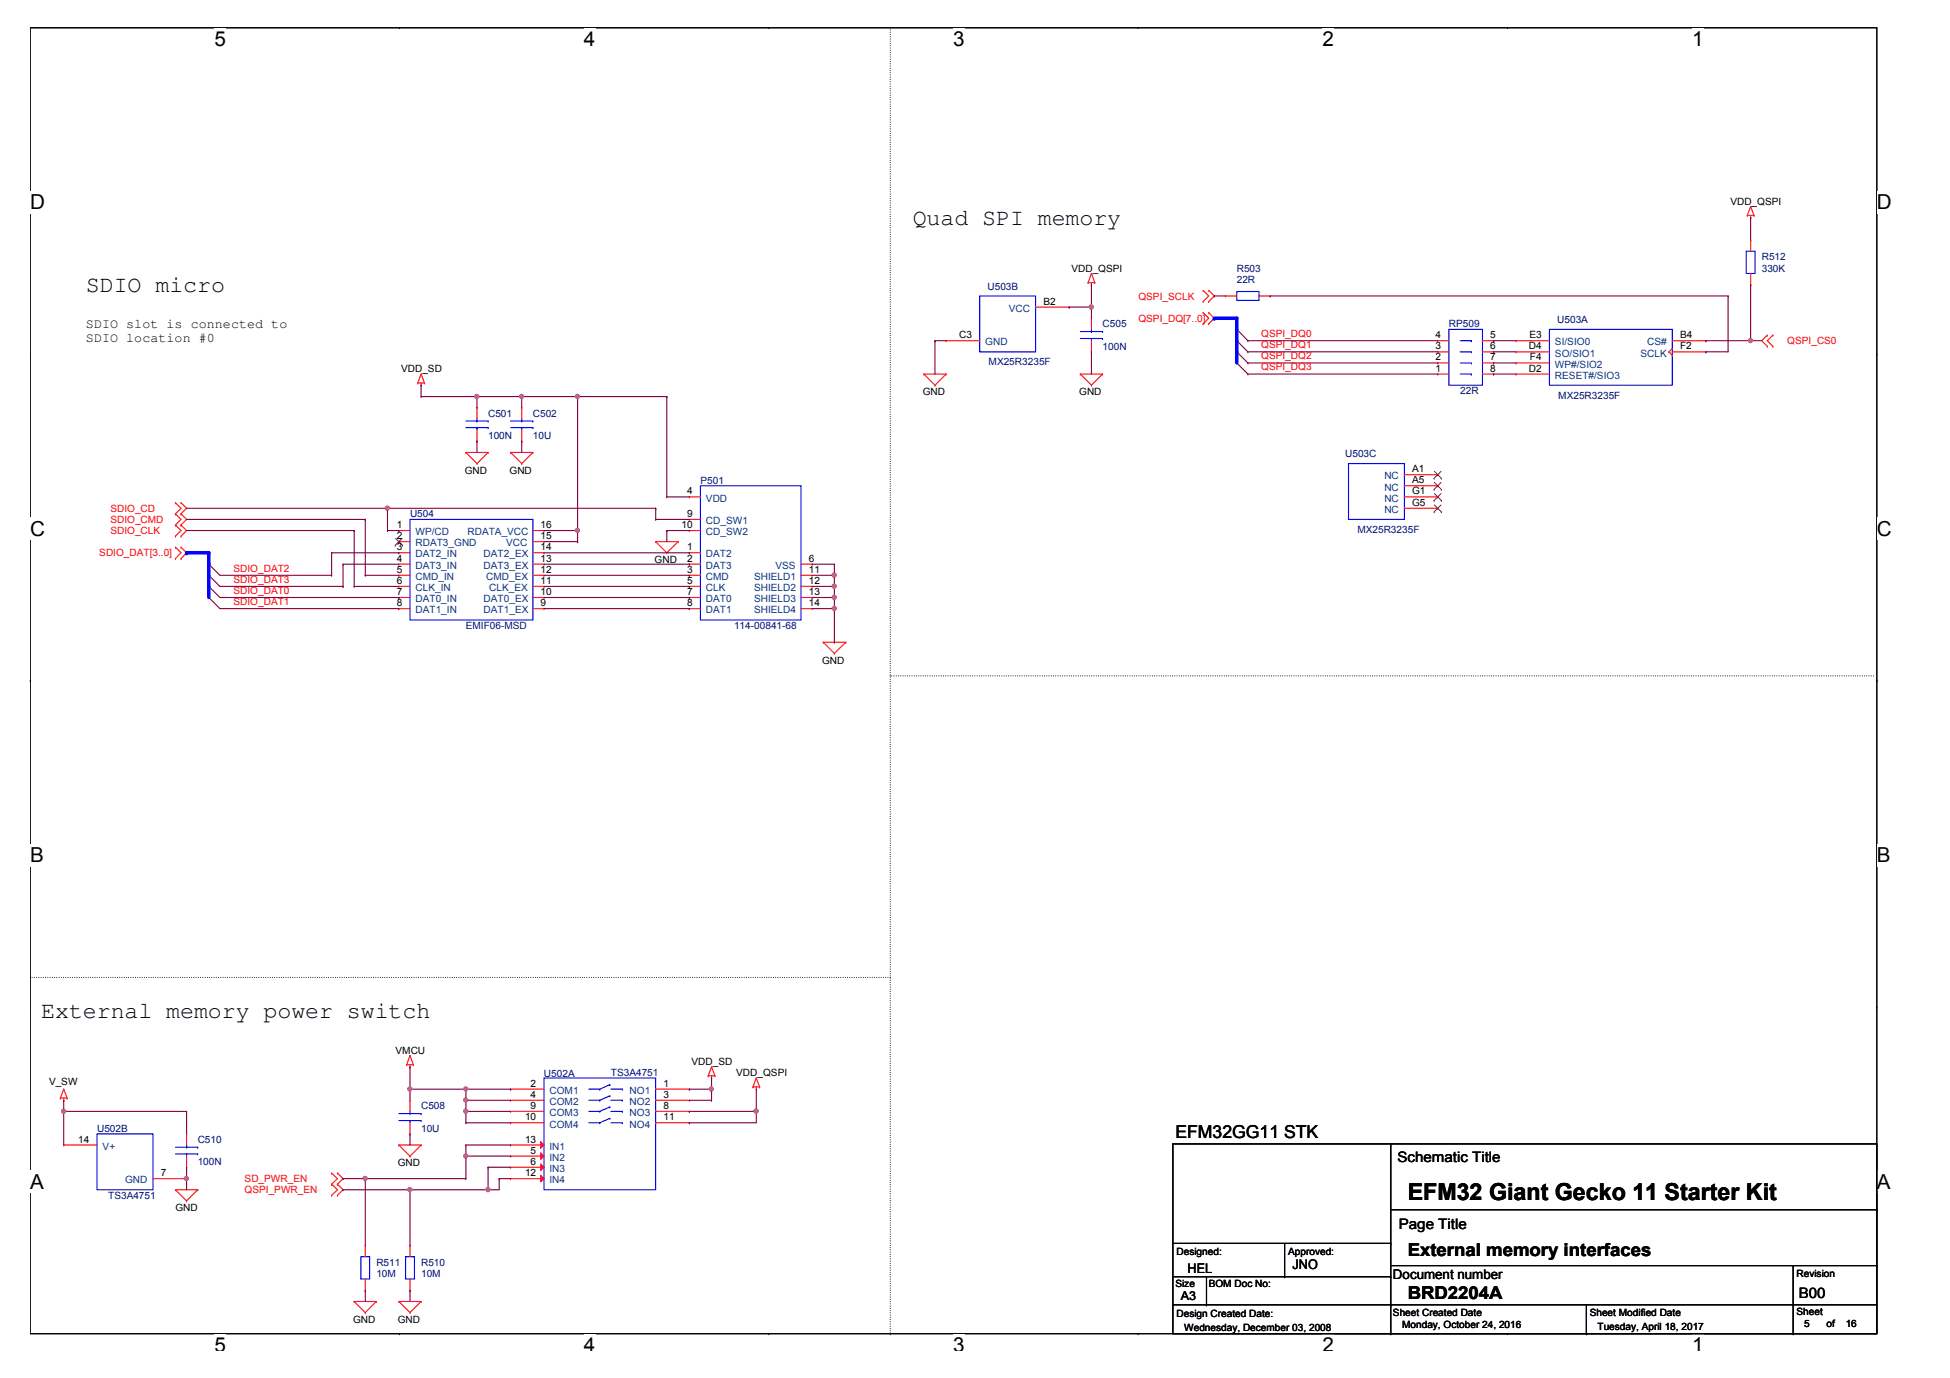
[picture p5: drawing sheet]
<svg xmlns="http://www.w3.org/2000/svg" width="297mm" height="210mm" viewBox="0 0 297 210" stroke-linecap="round" stroke-linejoin="round" font-family="sans-serif">
<path d="M4.6 4.2h281.3v199h-281.3z" fill="none" stroke="#000" stroke-width=".17"/>
<g fill="#fff">
<path d="M32.7 4.2h1.7v3.5h-1.7z"/>
<path d="M32.7 203.2h1.7v2.5h-1.7z"/>
</g>
<path d="M60.8 4.2h.1M60.8 203.2h.1" fill="none" stroke="#000" stroke-width=".17"/>
<g fill="#fff">
<path d="M89 4.2h1.7v3.5h-1.7z"/>
<path d="M89 203.2h1.7v2.5h-1.7z"/>
</g>
<path d="M117.1 4.2h.1M117.1 203.2h.1" fill="none" stroke="#000" stroke-width=".17"/>
<g fill="#fff">
<path d="M145.2 4.2h1.8v3.5h-1.8z"/>
<path d="M145.2 203.2h1.8v2.5h-1.8z"/>
</g>
<path d="M173.4 4.2h.1M173.4 203.2h.1" fill="none" stroke="#000" stroke-width=".17"/>
<g fill="#fff">
<path d="M201.5 4.2h1.7v3.5h-1.7z"/>
<path d="M201.5 203.2h1.7v2.5h-1.7z"/>
</g>
<path d="M229.6 4.2h.1M229.6 203.2h.1" fill="none" stroke="#000" stroke-width=".17"/>
<g fill="#fff">
<path d="M257.7 4.2h1.8v3.5h-1.8z"/>
<path d="M257.7 203.2h1.8v2.5h-1.8z"/>
<path d="M4.6 29.1h2.2v3.5h-2.2z"/>
<path d="M285.9 29.1h2.2v3.5h-2.2z"/>
<path d="M4.6 78.8h2.2v3.5h-2.2z"/>
<path d="M285.9 78.8h2.2v3.5h-2.2z"/>
</g>
<path d="M4.6 53.9h.1M285.9 53.9h.1" fill="none" stroke="#000" stroke-width=".17"/>
<g fill="#fff">
<path d="M4.6 128.5h2.1v3.5h-2.1z"/>
<path d="M285.9 128.5h2.1v3.5h-2.1z"/>
</g>
<path d="M4.6 103.7h.1M285.9 103.7h.1" fill="none" stroke="#000" stroke-width=".17"/>
<path d="M4.6 103.7h.1M285.9 103.7h.1" fill="none" stroke="#000" stroke-width=".15"/>
<g fill="#fff">
<path d="M4.6 178.3h2.1v3.4h-2.1z"/>
<path d="M285.9 178.3h2.1v3.4h-2.1z"/>
</g>
<g fill="none" stroke="#000" stroke-width=".17">
<path d="M4.6 153.4h.1M285.9 153.4h.1M178.7 174.2h107.2v29h-107.2zM211.9 174.2v29M178.7 198.8h.1M178.7 198.8h107.2M178.7 194.5h33.2M178.7 189.4h33.2M183.8 198.8h.1M183.8 194.5v4.3M195.7 194.5h.1M195.7 189.4v5.1"/>
<path d="M211.9 198.8h.1M211.9 194.5h.1M211.9 189.4h.1M211.9 184.3h74M211.9 192.8h74M241.7 198.8v4.4M273.1 198.8h.1M273.1 192.8v10.4M285.9 184.3h.1M285.9 192.8h.1M211.9 203.2h.1M241.7 203.2h.1"/>
<path d="M273.1 203.2h.1"/>
</g>
<path d="M135.6 4.2v199.1M135.6 103h.1M285.4 103h-149.8M4.6 148.9h.1M135.6 148.9h-131M135.6 203.3h.1" fill="none" stroke="#000" stroke-width=".17" stroke-dasharray="0 .3"/>
<g fill="none" stroke="#f00" stroke-width=".17">
<path d="M266.2 32.8h.1M266.2 32.8h1M266.7 33.1h.1M266.7 31.5h.1M266.7 36.6h.1M266.7 32.8v.3M266.7 36.6v1.7M266.7 31.5l-.5 1.3M266.7 31.5l.5 1.3M267.2 32.8h.1M63.6 58.3h.1M63.6 58.3h1.1"/>
<path d="M64.1 58.7h.1M64.1 57h.1M64.1 58.3v.4M64.1 57l-.5 1.3M64.1 57l.6 1.3M64.7 58.3h.1M140.7 57h.1M140.7 57h3.4M140.7 57l1.7 1.7M142.4 58.7h.1M144.1 57h.1M144.1 57l-1.7 1.7"/>
<path d="M164.6 57h.1M164.6 57h3.4M164.6 57l1.7 1.7M165.7 43.1h.1M165.7 43.1h1.1M166.3 43.4h.1M166.3 41.7h.1M166.3 58.7h.1M166.3 48.5h.1M166.3 53.6h.1M166.3 43.1v.3M166.3 48.5v1.7"/>
<path d="M166.3 51.9v1.7M166.3 41.7l-.6 1.4M166.3 41.7l.5 1.4M166.8 43.1h.1M168 57h.1M168 57l-1.7 1.7M183.3 44.2h.1M183.3 45.9h.1M183.3 47.6h.1M183.3 49.3h.1M183.3 44.2l.8 .9-.8 .8M183.3 47.6l.8 .9-.8 .8"/>
<path d="M184.1 44.2h.1M184.1 45.9h.1M184.1 47.6h.1M184.1 49.3h.1M184.1 44.2l.9 .9-.9 .8M184.1 47.6l.9 .9-.9 .8M219 57h.1M219 55.3h.1M219 53.6h.1M219 51.9h.1M219 57h1.7M219 55.3h1.7"/>
<path d="M219 53.6h1.7M219 51.9h1.7M225.8 57h1.7M225.8 55.3h1.7M225.8 53.6h1.7M225.8 51.9h1.7M227.5 51.9h.1M227.5 53.6h.1M227.5 55.3h.1M227.5 57h.1M266.7 43.4h.1M266.7 41.7v1.7"/>
<path d="M269.2 51.1h.1M269.2 52.7h.1M269.2 51.1l-.8 .8 .8 .8M270.1 51.1h.1M270.1 52.7h.1M270.1 51.1l-.9 .8 .9 .8M26.7 80h.1M26.7 78.3h.1M26.7 76.6h.1M26.7 80l.9 .8-.9 .9M26.7 78.3l.9 .8-.9 .9M26.7 76.6l.9 .8-.9 .9"/>
<path d="M27.6 80h.1M27.6 78.3h.1M27.6 76.6h.1M27.6 80l.8 .8-.8 .9M27.6 78.3l.8 .8-.8 .9M27.6 76.6l.8 .8-.8 .9M71 68.9h.1M71 68.9h3.4M71 68.9l1.7 1.7M72.7 70.6h.1M74.4 68.9h.1M74.4 68.9l-1.7 1.7"/>
<path d="M77.8 68.9h.1M77.8 68.9h3.4M77.8 68.9l1.7 1.7M79.5 70.6h.1M79.5 62.1h.1M79.5 67.2h.1M79.5 62.1v1.7M79.5 65.5v1.7M81.2 68.9h.1M81.2 68.9l-1.7 1.7M105 75.7h.1M105 79.1h.1"/>
<path d="M105 75.7h1.7M105 79.1h1.7M213.9 75.7h5.1M213.9 72.3h5.1M213.9 74h5.1M213.9 77.4h5.1M219 72.3h.1M219 74h.1M219 75.7h.1M219 77.4h.1M26.7 83.4h.1M26.7 85.1h.1"/>
<path d="M26.7 81.7h.1M26.7 83.4l.9 .8-.9 .9M27.6 83.4h.1M27.6 85.1h.1M27.6 81.7h.1M27.6 83.4l.8 .8-.8 .9M60.8 80.8h.1M60.8 82.5h.1M60.8 84.2h.1M60.8 85.9h.1M60.8 87.6h.1M60.8 89.3h.1"/>
<path d="M60.8 91h.1M60.8 92.7h.1M60.8 82.5h1.7M60.8 80.8h1.7M60.8 84.2h1.7M60.8 85.9h1.7M60.8 87.6h1.7M60.8 89.3h1.7M60.8 91h1.7M60.8 92.7h1.7M81.2 82.5h1.7M81.2 80.8h1.7"/>
<path d="M81.2 84.2h1.7M81.2 85.9h1.7M81.2 87.6h1.7M81.2 89.3h1.7M81.2 91h1.7M81.2 92.7h1.7M82.9 80.8h.1M82.9 82.5h.1M82.9 84.2h.1M82.9 85.9h.1M82.9 87.6h.1M82.9 89.3h.1"/>
<path d="M82.9 91h.1M82.9 92.7h.1M99.9 82.5h.1M99.9 82.5h3.4M99.9 82.5l1.7 1.7M101.6 84.2h.1M103.3 82.5h.1M103.3 82.5l-1.7 1.7M105 80.8h.1M105 84.2h.1M105 85.9h.1M105 87.6h.1"/>
<path d="M105 89.3h.1M105 91h.1M105 92.7h.1M105 80.8h1.7M105 84.2h1.7M105 85.9h1.7M105 87.6h1.7M105 89.3h1.7M105 91h1.7M105 92.7h1.7M122 85.9h1.7M122 87.6h1.7"/>
<path d="M122 89.3h1.7M122 91h1.7M122 92.7h1.7M123.7 85.9h.1M123.7 87.6h.1M123.7 89.3h.1M123.7 91h.1M123.7 92.7h.1M125.4 97.8h.1M125.4 97.8h3.4M125.4 97.8l1.7 1.7M127.1 99.5h.1"/>
<path d="M128.8 97.8h.1M128.8 97.8l-1.7 1.7M9.2 167.3h.1M9.2 167.3h1M9.7 167.6h.1M9.7 165.9h.1M9.7 174.4h.1M9.7 167.3v.3M9.7 165.9l.5 1.4M9.7 165.9l-.5 1.4M9.7 174.4h5.1M10.2 167.3h.1"/>
<path d="M23.3 179.5h5.1M28.4 179.5h.1M50.5 178.7h.1M50.5 178.7l.9 .8-.9 .9M51.4 178.7h.1M51.4 178.7l.9 .8-.9 .9M60.8 174.4h.1M60.8 174.4h3.3M60.8 174.4l1.7 1.7M61.9 162.2h.1M61.9 162.2h1.1M62.5 176.1h.1"/>
<path d="M62.5 162.5h.1M62.5 160.8h.1M62.5 167.6h.1M62.5 172.7h.1M62.5 162.2v.3M62.5 167.6v1.7M62.5 171v1.7M62.5 160.8l-.6 1.4M62.5 160.8l.5 1.4M63 162.2h.1M64.1 174.4h.1M64.1 174.4l-1.6 1.7"/>
<path d="M77.8 165.9h.1M77.8 167.6h.1M77.8 169.3h.1M77.8 171h.1M77.8 165.9h5.1M77.8 167.6h5.1M77.8 169.3h5.1M77.8 171h5.1M99.9 165.9h5.1M99.9 167.6h5.1M99.9 169.3h5.1M99.9 171h5.1"/>
<path d="M105 167.6h.1M105 169.3h.1M105 171h.1M105 165.9h.1M107.9 163.9h.1M107.9 163.9h1M108.4 164.2h.1M108.4 162.5h.1M108.4 163.9v.3M108.4 162.5l-.5 1.4M108.4 162.5l.5 1.4M108.9 163.9h.1"/>
<path d="M114.7 165.6h.1M114.7 165.6h1M115.2 165.9h.1M115.2 164.2h.1M115.2 165.6v.3M115.2 164.2l-.5 1.4M115.2 164.2l.5 1.4M115.7 165.6h.1M26.7 181.2h.1M26.7 181.2h3.4M26.7 181.2l1.7 1.7M28.4 182.9h.1"/>
<path d="M30.1 181.2h.1M30.1 181.2l-1.7 1.7M50.5 180.4h.1M50.5 182.1h.1M50.5 180.4l.9 .8-.9 .9M51.4 180.4h.1M51.4 182.1h.1M51.4 180.4l.9 .8-.9 .9M53.9 198.2h.1M53.9 198.2h3.4M53.9 198.2l1.7 1.7M55.6 199.9h.1"/>
<path d="M57.3 198.2h.1M57.3 198.2l-1.7 1.7M60.8 198.2h.1M60.8 198.2h3.3M60.8 198.2l1.7 1.7M62.5 199.9h.1M64.1 198.2h.1M64.1 198.2l-1.6 1.7"/>
</g>
<g fill="none" stroke="#800040" stroke-width=".17">
<path d="M188.4 55.3h.1M188.4 53.6h.1M188.4 51.9h.1M188.4 50.2h.1M188.4 55.3l1.7 1.7M188.4 53.6l1.7 1.7M188.4 51.9l1.7 1.7M188.4 50.2l1.7 1.7M31.8 91h.1M31.8 87.6h.1M31.8 89.3h.1M31.8 85.9h.1"/>
<path d="M31.8 91l1.7 1.7M31.8 87.6l1.7 1.7M31.8 89.3l1.7 1.7M31.8 85.9l1.7 1.7"/>
</g>
<g fill="none" stroke="#00f" stroke-width=".17">
<path d="M266 38.3h1.3v3.4h-1.3zM164.6 50.5h3.4M164.6 51.6h3.4M166.3 51.6h.1M166.3 50.5h.1M166.3 50.2v.3M166.3 51.6v.3M168 50.5h.1M168 51.6h.1M220.7 50.2h5.1v8.5h-5.1zM222.4 57h1.7M222.4 55.3h1.7"/>
<path d="M222.4 53.6h1.7M222.4 51.9h1.7M224.1 57h.1M224.1 55.3h.1M224.1 53.6h.1M224.1 51.9h.1M62.5 79.1h18.7v15.3h-18.7zM77.8 64.1h3.4M77.8 65.2h3.4M79.5 65.2h.1M79.5 64.1h.1M79.5 63.8v.3"/>
<path d="M79.5 65.2v.3M81.2 64.1h.1M81.2 65.2h.1M106.7 74h15.3v20.4h-15.3zM205.4 70.6h8.5v8.5h-8.5zM14.8 172.7h8.5v8.5h-8.5zM60.8 169.6h3.3M60.8 170.7h3.3M62.5 170.7h.1M62.5 169.6h.1M62.5 169.3v.3M62.5 170.7v.3"/>
<path d="M64.1 169.6h.1M64.1 170.7h.1M82.9 164.2h17v17h-17zM89.7 165.9h1.7M89.7 167.6h1.7M89.7 169.3h1.7M89.7 171h1.7M91.4 165.9h.1M91.4 167.6h.1M91.4 169.3h.1M91.4 171h.1M92.9 165.2h.1"/>
<path d="M92.9 166.9h.1M92.9 168.6h.1M92.9 170.3h.1M92.9 165.2l-1.5 .7M92.9 166.9l-1.5 .7M92.9 168.6l-1.5 .7M92.9 170.3l-1.5 .7M93.1 165.9h1.7M93.1 167.6h1.7M93.1 169.3h1.7M93.1 171h1.7M94.8 165.9h.1"/>
<path d="M94.8 167.6h.1M94.8 169.3h.1M94.8 171h.1"/>
</g>
<g fill="none" stroke="#804000" stroke-width=".15">
<path d="M218.5 72.9h.1M218.5 74.5h.1M218.5 76.2h.1M218.5 78h.1M218.5 71.8l1.1 1.1M218.5 73.5l1.1 1M218.5 75.2l1.1 1M218.5 76.9l1.1 1.1M219.5 71.8l-1 1.1M219.5 73.5l-1 1M219.5 75.2l-1 1M219.5 76.9l-1 1.1"/>
<path d="M219.6 72.9h.1M219.6 74.5h.1M219.6 76.2h.1M219.6 78h.1M60.2 83.1h.1M60.3 82l1 1.1M61.3 82l-1.1 1.1M61.3 83.1h.1"/>
</g>
<path d="M82.4 173.9l.5 .5-.5 .5z" fill="#f00"/>
<path d="M77.8 174.4h.1M77.8 174.4h5.1M82.4 173.9l.5 .5-.5 .5z" fill="none" stroke="#f00" stroke-width=".17"/>
<path d="M82.4 175.6l.5 .5-.5 .5z" fill="#f00"/>
<path d="M77.8 176.1h.1M77.8 176.1h5.1M82.4 175.6l.5 .5-.5 .5z" fill="none" stroke="#f00" stroke-width=".17"/>
<path d="M82.4 177.3l.5 .5-.5 .5z" fill="#f00"/>
<path d="M77.8 177.8h.1M77.8 177.8h5.1M82.4 177.3l.5 .5-.5 .5z" fill="none" stroke="#f00" stroke-width=".17"/>
<path d="M82.4 179l.5 .5-.5 .5z" fill="#f00"/>
<g fill="none" stroke="#f00" stroke-width=".17">
<path d="M144.1 51.9h.1M144.1 51.9h5.1M157.7 46.8h5.2M162.9 46.8h.1M186.7 45.1h.1M186.7 45.1h1.7M191.8 45.1h1.7M193.5 45.1h.1M230.9 51.9h.1M230.9 53.6h.1M230.9 55.3h.1M230.9 57h.1"/>
<path d="M230.9 51.9h5.1M230.9 53.6h5.1M230.9 55.3h5.1M230.9 57h5.1M254.2 53.6h.1M254.2 53.6l.5 .5M254.7 54.1h.1M254.7 51.9h5.2M254.7 53.6h5.2M254.7 53.1l-.5 .5M259.9 51.9h.1M259.9 53.6h.1"/>
<path d="M72.7 62.1h.1M72.7 67.2h.1M72.7 62.1v1.7M72.7 65.5v1.7M28.4 172.7h.1M28.4 177.8h.1M28.4 172.7v1.7M28.4 176.1v1.7M77.8 179.5h.1M77.8 179.5h5.1M82.4 179l.5 .5-.5 .5zM55.6 196.6h.1"/>
<path d="M55.6 189.7h.1M55.6 189.7v1.7M55.6 194.8v1.8M62.5 196.6h.1M62.5 189.7h.1M62.5 189.7v1.7M62.5 194.8v1.8"/>
</g>
<g fill="none" stroke="#00f" stroke-width=".17">
<path d="M149.2 45.1h8.5v8.5h-8.5zM188.4 44.4h3.4v1.4h-3.4zM236 50.2h18.7v8.5h-18.7zM71 64.1h3.4M71 65.2h3.4M72.7 65.2h.1M72.7 64.1h.1M72.7 63.8v.3M72.7 65.2v.3M74.4 64.1h.1M74.4 65.2h.1M26.7 174.8h3.4"/>
<path d="M26.7 175.8h3.4M28.4 175.8h.1M28.4 174.8h.1M28.4 174.4v.4M28.4 175.8v.3M30.1 174.8h.1M30.1 175.8h.1M55 191.4h1.3v3.4h-1.3zM61.8 191.4h1.3v3.4h-1.3z"/>
</g>
<path d="M127.1 87.6h.1M127.1 85.9v1.7" fill="none" stroke="#800040" stroke-width=".17"/>
<circle cx="127.1" cy="87.6" r=".32" fill="#f0f"/>
<circle cx="127.1" cy="87.6" r=".32" fill="none" stroke="#f0f" stroke-width=".17"/>
<path d="M64.1 58.7h.1M64.1 58.7v1.7" fill="none" stroke="#800040" stroke-width=".17"/>
<path d="M31.8 84.2v1.7" fill="none" stroke="#00f" stroke-width=".51"/>
<circle cx="31.8" cy="84.2" r=".25" fill="#00f"/>
<path d="M28.4 84.2h3.4" fill="none" stroke="#00f" stroke-width=".51"/>
<circle cx="28.4" cy="84.2" r=".25" fill="#00f"/>
<path d="M31.8 87.6v1.7" fill="none" stroke="#00f" stroke-width=".51"/>
<circle cx="31.8" cy="87.6" r=".25" fill="#00f"/>
<path d="M31.8 89.3v1.7" fill="none" stroke="#00f" stroke-width=".51"/>
<circle cx="31.8" cy="89.3" r=".25" fill="#00f"/>
<path d="M31.8 85.9v1.7" fill="none" stroke="#00f" stroke-width=".51"/>
<circle cx="31.8" cy="85.9" r=".25" fill="#00f"/>
<g fill="none" stroke="#800040" stroke-width=".17">
<path d="M64.1 60.4h.1M64.1 60.4h15.4M72.7 67.2h.1M72.7 60.4h.1M72.7 60.4v1.7M72.7 67.2v1.7M33.5 92.7h27.3M33.5 91h27.3M33.5 89.3h18.8M33.5 87.6h17M50.5 87.6h.1M52.3 89.3h.1"/>
<path d="M60.8 92.7h.1M60.8 91h.1"/>
</g>
<circle cx="79.4" cy="60.4" r=".32" fill="#f0f"/>
<circle cx="79.4" cy="60.4" r=".32" fill="none" stroke="#f0f" stroke-width=".17"/>
<circle cx="72.6" cy="60.4" r=".32" fill="#f0f"/>
<circle cx="72.6" cy="60.4" r=".32" fill="none" stroke="#f0f" stroke-width=".17"/>
<path d="M79.5 60.4h.1M79.5 67.2h.1M79.5 60.4v1.7M79.5 67.2v1.7" fill="none" stroke="#800040" stroke-width=".17"/>
<path d="M188.4 53.6v1.7" fill="none" stroke="#00f" stroke-width=".51"/>
<circle cx="188.4" cy="53.6" r=".25" fill="#00f"/>
<path d="M188.4 51.9v1.7" fill="none" stroke="#00f" stroke-width=".51"/>
<circle cx="188.4" cy="51.9" r=".25" fill="#00f"/>
<path d="M188.4 50.2v1.7" fill="none" stroke="#00f" stroke-width=".51"/>
<circle cx="188.4" cy="50.2" r=".25" fill="#00f"/>
<g fill="none" stroke="#800040" stroke-width=".17">
<path d="M185 45.1h.1M185 45.1h1.7M190.1 51.9h.1M190.1 53.6h.1M190.1 55.3h.1M190.1 57h.1M190.1 51.9h28.9M190.1 53.6h28.9M190.1 55.3h28.9M190.1 57h28.9M193.5 45.1h.1M193.5 45.1h69.7"/>
<path d="M263.2 45.1h.1M263.2 45.1v8.5"/>
</g>
<path d="M185 48.5h3.4" fill="none" stroke="#00f" stroke-width=".51"/>
<circle cx="185" cy="48.5" r=".25" fill="#00f"/>
<path d="M188.4 48.5v1.7" fill="none" stroke="#00f" stroke-width=".51"/>
<circle cx="188.4" cy="48.5" r=".25" fill="#00f"/>
<path d="M9.7 169.3h.1M9.7 169.3v5.1M28.4 179.5h.1M28.4 177.8h.1M28.4 177.8v3.4M74.4 177.8h.1M74.4 177.8v3.4" fill="none" stroke="#800040" stroke-width=".17"/>
<circle cx="28.4" cy="179.5" r=".32" fill="#f0f"/>
<circle cx="28.4" cy="179.5" r=".32" fill="none" stroke="#f0f" stroke-width=".17"/>
<path d="M9.7 169.3h.1M9.7 169.3h18.7M28.4 169.3h.1M28.4 169.3v3.4" fill="none" stroke="#800040" stroke-width=".17"/>
<circle cx="9.7" cy="169.3" r=".32" fill="#f0f"/>
<circle cx="9.7" cy="169.3" r=".32" fill="none" stroke="#f0f" stroke-width=".17"/>
<path d="M9.7 167.6h.1M9.7 167.6v1.7M62.5 172.7h.1M62.5 165.9h.1M62.5 165.9v1.7M62.5 172.7v1.7M105 165.9h.1M108.4 164.2h.1M108.4 164.2v1.7h-3.4" fill="none" stroke="#800040" stroke-width=".17"/>
<circle cx="108.4" cy="165.9" r=".32" fill="#f0f"/>
<circle cx="108.4" cy="165.9" r=".32" fill="none" stroke="#f0f" stroke-width=".17"/>
<path d="M105 169.3h.1M105 169.3h10.2M115.2 169.3h.1M115.2 165.9v3.4" fill="none" stroke="#800040" stroke-width=".17"/>
<circle cx="115.2" cy="169.3" r=".32" fill="#f0f"/>
<circle cx="115.2" cy="169.3" r=".32" fill="none" stroke="#f0f" stroke-width=".17"/>
<path d="M62.5 165.9h.1M62.5 162.5h.1M62.5 165.9h8.5M62.5 162.5v3.4M71 171h.1M71 171h6.8" fill="none" stroke="#800040" stroke-width=".17"/>
<circle cx="62.4" cy="165.9" r=".32" fill="#f0f"/>
<circle cx="62.4" cy="165.9" r=".32" fill="none" stroke="#f0f" stroke-width=".17"/>
<path d="M71 169.3h.1M71 169.3h6.8" fill="none" stroke="#800040" stroke-width=".17"/>
<circle cx="70.9" cy="169.3" r=".32" fill="#f0f"/>
<circle cx="70.9" cy="169.3" r=".32" fill="none" stroke="#f0f" stroke-width=".17"/>
<path d="M71 169.3h.1M71 169.3v1.7M74.4 177.8h.1M74.4 177.8h3.4M52.3 181.2h.1M52.3 181.2h22.1M55.6 196.6h.1M55.6 196.6v1.6M62.5 196.6h.1M62.5 196.6v1.6M74.4 181.2h.1" fill="none" stroke="#800040" stroke-width=".17"/>
<circle cx="62.4" cy="181.2" r=".32" fill="#f0f"/>
<circle cx="62.4" cy="181.2" r=".32" fill="none" stroke="#f0f" stroke-width=".17"/>
<path d="M52.3 179.5h.1M52.3 179.5h18.7M55.6 179.5h.1M55.6 179.5v10.2M71 174.4h.1M71 176.1h.1M71 174.4h6.8M71 174.4v1.7" fill="none" stroke="#800040" stroke-width=".17"/>
<circle cx="55.6" cy="179.5" r=".32" fill="#f0f"/>
<circle cx="55.6" cy="179.5" r=".32" fill="none" stroke="#f0f" stroke-width=".17"/>
<path d="M266.7 33.1h.1M266.7 33.1v3.5M259.9 53.6h.1M259.9 51.9h.1M259.9 53.6h3.3M259.9 51.9h8.5M266.7 43.4h.1M266.7 51.9h.1M266.7 43.4v8.5" fill="none" stroke="#800040" stroke-width=".17"/>
<circle cx="266.6" cy="51.9" r=".32" fill="#f0f"/>
<circle cx="266.6" cy="51.9" r=".32" fill="none" stroke="#f0f" stroke-width=".17"/>
<path d="M166.3 43.4h.1M166.3 43.4v3.4" fill="none" stroke="#800040" stroke-width=".17"/>
<circle cx="166.2" cy="46.8" r=".32" fill="#f0f"/>
<circle cx="166.2" cy="46.8" r=".32" fill="none" stroke="#f0f" stroke-width=".17"/>
<g fill="none" stroke="#800040" stroke-width=".17">
<path d="M142.4 51.9h.1M142.4 51.9h1.7M142.4 51.9v5.1M162.9 46.8h.1M162.9 46.8h3.4M166.3 53.6h.1M166.3 46.8h.1M166.3 46.8v1.7M166.3 53.6v3.4M227.5 51.9h.1M227.5 53.6h.1M227.5 55.3h.1"/>
<path d="M227.5 57h.1M227.5 51.9h3.4M227.5 53.6h3.4M227.5 55.3h3.4M227.5 57h3.4M105 171h.1M115.2 169.3h.1M115.2 169.3v1.7h-10.2M62.5 181.2h.1M62.5 181.2v8.5M74.4 181.2h.1M74.4 181.2h1.6"/>
</g>
<circle cx="74.3" cy="181.2" r=".32" fill="#f0f"/>
<circle cx="74.3" cy="181.2" r=".32" fill="none" stroke="#f0f" stroke-width=".17"/>
<path d="M71 176.1h.1M71 176.1h6.8M76 179.5h.1M76 179.5v1.7M76 179.5h1.8" fill="none" stroke="#800040" stroke-width=".17"/>
<circle cx="70.9" cy="176.1" r=".32" fill="#f0f"/>
<circle cx="70.9" cy="176.1" r=".32" fill="none" stroke="#f0f" stroke-width=".17"/>
<path d="M71 179.5h.1M71 167.6h.1M71 176.1v3.4M71 167.6h6.8" fill="none" stroke="#800040" stroke-width=".17"/>
<circle cx="70.9" cy="167.6" r=".32" fill="#f0f"/>
<circle cx="70.9" cy="167.6" r=".32" fill="none" stroke="#f0f" stroke-width=".17"/>
<path d="M71 165.9h.1M71 165.9v1.7M71 165.9h6.8M77.8 165.9h.1" fill="none" stroke="#800040" stroke-width=".17"/>
<circle cx="70.9" cy="165.9" r=".32" fill="#f0f"/>
<circle cx="70.9" cy="165.9" r=".32" fill="none" stroke="#f0f" stroke-width=".17"/>
<g fill="none" stroke="#800040" stroke-width=".17">
<path d="M28.4 79.1h27.2M28.4 77.4h71.5M55.6 79.1h.1M59 77.4h.1M99.9 77.4h.1M28.4 80.8h25.5M53.9 80.8h.1M82.9 92.7h22.1M82.9 91h22.1M82.9 89.3h22.1M82.9 87.6h22.1M82.9 84.2h22.1"/>
<path d="M82.9 85.9h22.1M101.6 80.8h.1M101.6 80.8v1.7M105 92.7h.1M105 91h.1M105 89.3h.1M105 87.6h.1M105 84.2h.1M105 85.9h.1M71 167.6h.1M71 167.6v1.7M105 167.6h3.4"/>
<path d="M108.4 167.6h.1M108.4 165.9h.1M108.4 165.9v1.7"/>
</g>
<circle cx="59" cy="77.4" r=".32" fill="#f0f"/>
<circle cx="59" cy="77.4" r=".32" fill="none" stroke="#f0f" stroke-width=".17"/>
<g fill="none" stroke="#800040" stroke-width=".17">
<path d="M55.6 79.1h.1M55.6 79.1v8.5M59 77.4v3.4M79.5 60.4h8.5M88 60.4h.1M88 60.4v20.4M101.6 60.4h.1M101.6 60.4v15.3M50.5 84.2h.1M50.5 84.2v3.4M50.5 84.2h10.3M52.3 85.9h.1"/>
<path d="M52.3 89.3h.1M52.3 85.9h8.5M52.3 85.9v3.4M53.9 89.3h.1M53.9 80.8h.1M53.9 89.3h6.9M53.9 80.8v8.5M55.6 87.6h.1M55.6 87.6h5.2M59 80.8h.1M59 80.8h1.8M60.8 80.8h.1"/>
<path d="M60.8 84.2h.1M82.9 82.5h5.1M88 82.5h.1M88 80.8h.1"/>
</g>
<circle cx="88" cy="60.4" r=".32" fill="#f0f"/>
<circle cx="88" cy="60.4" r=".32" fill="none" stroke="#f0f" stroke-width=".17"/>
<circle cx="88" cy="80.8" r=".32" fill="#f0f"/>
<circle cx="88" cy="80.8" r=".32" fill="none" stroke="#f0f" stroke-width=".17"/>
<g fill="none" stroke="#800040" stroke-width=".17">
<path d="M88 60.4h13.6M101.6 60.4h.1M101.6 75.7h.1M101.6 75.7h3.4M82.9 80.8h5.1M88 80.8h.1M88 82.5h.1M88 80.8v1.7M123.7 85.9h3.4M123.7 87.6h3.4M123.7 89.3h3.4M127.1 85.9h.1"/>
<path d="M127.1 87.6h.1M127.1 89.3h.1M127.1 91h.1M127.1 87.6v3.4"/>
</g>
<circle cx="127.1" cy="89.3" r=".32" fill="#f0f"/>
<circle cx="127.1" cy="89.3" r=".32" fill="none" stroke="#f0f" stroke-width=".17"/>
<path d="M123.7 91h3.4M127.1 91h.1M127.1 92.7h.1M127.1 91v1.7" fill="none" stroke="#800040" stroke-width=".17"/>
<circle cx="127.1" cy="91" r=".32" fill="#f0f"/>
<circle cx="127.1" cy="91" r=".32" fill="none" stroke="#f0f" stroke-width=".17"/>
<circle cx="127.1" cy="92.7" r=".32" fill="#f0f"/>
<circle cx="127.1" cy="92.7" r=".32" fill="none" stroke="#f0f" stroke-width=".17"/>
<path d="M99.9 79.1h.1M99.9 77.4h.1M99.9 79.1h5.1M99.9 77.4v1.7M101.6 80.8h.1M101.6 80.8h3.4M123.7 92.7h3.4M127.1 92.7h.1M127.1 97.8h.1M127.1 92.7v5.1" fill="none" stroke="#800040" stroke-width=".17"/>
<circle cx="127.1" cy="87.6" r=".32" fill="#f0f"/>
<circle cx="127.1" cy="87.6" r=".32" fill="none" stroke="#f0f" stroke-width=".17"/>
<circle cx="79.4" cy="60.4" r=".32" fill="#f0f"/>
<circle cx="79.4" cy="60.4" r=".32" fill="none" stroke="#f0f" stroke-width=".17"/>
<circle cx="72.6" cy="60.4" r=".32" fill="#f0f"/>
<circle cx="72.6" cy="60.4" r=".32" fill="none" stroke="#f0f" stroke-width=".17"/>
<circle cx="28.4" cy="179.5" r=".32" fill="#f0f"/>
<circle cx="28.4" cy="179.5" r=".32" fill="none" stroke="#f0f" stroke-width=".17"/>
<circle cx="9.7" cy="169.3" r=".32" fill="#f0f"/>
<circle cx="9.7" cy="169.3" r=".32" fill="none" stroke="#f0f" stroke-width=".17"/>
<circle cx="108.4" cy="165.9" r=".32" fill="#f0f"/>
<circle cx="108.4" cy="165.9" r=".32" fill="none" stroke="#f0f" stroke-width=".17"/>
<circle cx="115.2" cy="169.3" r=".32" fill="#f0f"/>
<circle cx="115.2" cy="169.3" r=".32" fill="none" stroke="#f0f" stroke-width=".17"/>
<circle cx="62.4" cy="165.9" r=".32" fill="#f0f"/>
<circle cx="62.4" cy="165.9" r=".32" fill="none" stroke="#f0f" stroke-width=".17"/>
<circle cx="70.9" cy="169.3" r=".32" fill="#f0f"/>
<circle cx="70.9" cy="169.3" r=".32" fill="none" stroke="#f0f" stroke-width=".17"/>
<circle cx="62.4" cy="181.2" r=".32" fill="#f0f"/>
<circle cx="62.4" cy="181.2" r=".32" fill="none" stroke="#f0f" stroke-width=".17"/>
<circle cx="55.6" cy="179.5" r=".32" fill="#f0f"/>
<circle cx="55.6" cy="179.5" r=".32" fill="none" stroke="#f0f" stroke-width=".17"/>
<circle cx="266.6" cy="51.9" r=".32" fill="#f0f"/>
<circle cx="266.6" cy="51.9" r=".32" fill="none" stroke="#f0f" stroke-width=".17"/>
<circle cx="166.2" cy="46.8" r=".32" fill="#f0f"/>
<circle cx="166.2" cy="46.8" r=".32" fill="none" stroke="#f0f" stroke-width=".17"/>
<circle cx="74.3" cy="181.2" r=".32" fill="#f0f"/>
<circle cx="74.3" cy="181.2" r=".32" fill="none" stroke="#f0f" stroke-width=".17"/>
<circle cx="70.9" cy="176.1" r=".32" fill="#f0f"/>
<circle cx="70.9" cy="176.1" r=".32" fill="none" stroke="#f0f" stroke-width=".17"/>
<circle cx="70.9" cy="167.6" r=".32" fill="#f0f"/>
<circle cx="70.9" cy="167.6" r=".32" fill="none" stroke="#f0f" stroke-width=".17"/>
<circle cx="70.9" cy="165.9" r=".32" fill="#f0f"/>
<circle cx="70.9" cy="165.9" r=".32" fill="none" stroke="#f0f" stroke-width=".17"/>
<circle cx="59" cy="77.4" r=".32" fill="#f0f"/>
<circle cx="59" cy="77.4" r=".32" fill="none" stroke="#f0f" stroke-width=".17"/>
<circle cx="88" cy="60.4" r=".32" fill="#f0f"/>
<circle cx="88" cy="60.4" r=".32" fill="none" stroke="#f0f" stroke-width=".17"/>
<circle cx="88" cy="80.8" r=".32" fill="#f0f"/>
<circle cx="88" cy="80.8" r=".32" fill="none" stroke="#f0f" stroke-width=".17"/>
<circle cx="127.1" cy="89.3" r=".32" fill="#f0f"/>
<circle cx="127.1" cy="89.3" r=".32" fill="none" stroke="#f0f" stroke-width=".17"/>
<circle cx="127.1" cy="91" r=".32" fill="#f0f"/>
<circle cx="127.1" cy="91" r=".32" fill="none" stroke="#f0f" stroke-width=".17"/>
<circle cx="127.1" cy="92.7" r=".32" fill="#f0f"/>
<circle cx="127.1" cy="92.7" r=".32" fill="none" stroke="#f0f" stroke-width=".17"/>
<g font-size="3.6">
<text x="139" y="34.2">Quad SPI memory</text>
<text x="13.1" y="44.4">SDIO micro</text>
<text x="6.3" y="155.1">External memory power switch</text>
<text x="214.4" y="182.8">EFM32 Giant Gecko 11 Starter Kit</text>
</g>
<g font-size="3.1">
<text x="32.7" y="7">5</text>
<text x="89" y="7">4</text>
<text x="145.2" y="7">3</text>
<text x="201.5" y="7">2</text>
<text x="257.7" y="7">1</text>
<text x="4.6" y="31.9">D</text>
<text x="285.9" y="31.9">D</text>
<text x="4.6" y="81.6">C</text>
<text x="285.9" y="81.6">C</text>
<text x="4.6" y="131.3">B</text>
<text x="285.9" y="131.3">B</text>
<text x="4.6" y="181.1">A</text>
<text x="285.9" y="181.1">A</text>
<text x="32.7" y="206">5</text>
<text x="89" y="206">4</text>
<text x="145.2" y="206">3</text>
<text x="201.5" y="206">2</text>
<text x="257.7" y="206">1</text>
</g>
<g font-size="2.7">
<text x="179" y="173.3">EFM32GG11 STK</text>
<text x="214.4" y="191.3">External memory interfaces</text>
<text x="214.4" y="197.9">BRD2204A</text>
</g>
<g font-size="2.2">
<text x="212.9" y="177">Schematic Title</text>
<text x="213.1" y="187.2">Page Title</text>
<text x="274" y="197.7">B00</text>
</g>
<g font-size="2">
<text x="13.1" y="50">SDIO slot is connected to</text>
<text x="13.1" y="52.1">SDIO location #0</text>
<text x="180.9" y="193.8">HEL</text>
<text x="196.9" y="193.3">JNO</text>
<text x="212.2" y="194.9">Document number</text>
</g>
<text font-size="1.9" x="179.9" y="198.1">A3</text>
<g font-size="1.5">
<text x="263.6" y="31.2">VDD_QSPI</text>
<text x="163.2" y="41.4">VDD_QSPI</text>
<text x="158.9" y="46.4">B2</text>
<text x="146.1" y="51.5">C3</text>
<text x="218.7" y="53.2">3</text>
<text x="218.7" y="51.5">4</text>
<text x="227" y="51.5">5</text>
<text x="227" y="53.2">6</text>
<text x="232.9" y="53.2">D4</text>
<text x="233" y="51.5">E3</text>
<text x="255.9" y="51.5">B4</text>
<text x="255.9" y="53.2">F2</text>
<text x="61.1" y="56.7">VDD_SD</text>
<text x="218.7" y="56.6">1</text>
<text x="218.7" y="54.9">2</text>
<text x="227" y="54.9">7</text>
<text x="227" y="56.6">8</text>
<text x="232.9" y="56.6">D2</text>
<text x="233.1" y="54.9">F4</text>
<text x="140.6" y="60.2">GND</text>
<text x="164.4" y="60.2">GND</text>
<text x="215.1" y="71.9">A1</text>
<text x="70.8" y="72.2">GND</text>
<text x="77.6" y="72.2">GND</text>
<text x="104.7" y="75.3">4</text>
<text x="215.1" y="73.6">A5</text>
<text x="215.1" y="75.3">G1</text>
<text x="215.1" y="77">G5</text>
<text x="60.4" y="80.4">1</text>
<text x="60.4" y="82.1">2</text>
<text x="60.4" y="83.8">3</text>
<text x="82.4" y="80.4">16</text>
<text x="82.4" y="82.1">15</text>
<text x="82.4" y="83.8">14</text>
<text x="103.8" y="80.4">10</text>
<text x="104.7" y="78.7">9</text>
<text x="104.7" y="83.8">1</text>
<text x="60.4" y="85.6">4</text>
<text x="60.4" y="87.2">5</text>
<text x="60.4" y="88.9">6</text>
<text x="82.4" y="85.6">13</text>
<text x="82.4" y="87.2">12</text>
<text x="82.4" y="88.9">11</text>
<text x="99.7" y="85.8">GND</text>
<text x="104.7" y="85.6">2</text>
<text x="104.7" y="87.2">3</text>
<text x="104.7" y="88.9">5</text>
<text x="123.2" y="85.6">6</text>
<text x="123.2" y="87.2">11</text>
<text x="123.2" y="88.9">12</text>
<text x="60.4" y="90.6">7</text>
<text x="60.4" y="92.3">8</text>
<text x="82.4" y="90.6">10</text>
<text x="82.4" y="92.3">9</text>
<text x="104.7" y="90.6">7</text>
<text x="104.7" y="92.3">8</text>
<text x="123.2" y="90.6">13</text>
<text x="123.2" y="92.3">14</text>
<text x="125.2" y="101.1">GND</text>
<text x="60.3" y="160.5">VMCU</text>
<text x="7.5" y="165.3">V_SW</text>
<text x="80.8" y="165.5">2</text>
<text x="80.8" y="167.2">4</text>
<text x="101.1" y="167.2">3</text>
<text x="101.1" y="165.5">1</text>
<text x="105.3" y="162.2">VDD_SD</text>
<text x="112.2" y="163.9">VDD_QSPI</text>
<text x="80" y="170.6">10</text>
<text x="80.8" y="168.9">9</text>
<text x="101.1" y="168.9">8</text>
<text x="101.1" y="170.6">11</text>
<text x="11.9" y="174">14</text>
<text x="24.5" y="179.2">7</text>
<text x="60.6" y="177.7">GND</text>
<text x="80" y="174">13</text>
<text x="80" y="179.2">12</text>
<text x="80.8" y="175.7">5</text>
<text x="80.8" y="177.4">6</text>
<text x="26.7" y="184.5">GND</text>
<text x="179.2" y="191.1">Designed:</text>
<text x="196.2" y="191.1">Approved:</text>
<text x="179" y="196">Size</text>
<text x="184.1" y="196">BOM Doc No:</text>
<text x="273.7" y="194.5">Revision</text>
<text x="53.8" y="201.5">GND</text>
<text x="60.6" y="201.5">GND</text>
<text x="179.2" y="200.7">Design Created Date:</text>
<text x="180.4" y="202.7">Wednesday, December 03, 2008</text>
<text x="212.2" y="200.5">Sheet Created Date</text>
<text x="213.6" y="202.4">Monday, October 24, 2016</text>
<text x="242.2" y="200.5">Sheet Modified Date</text>
<text x="243.3" y="202.5">Tuesday, April 18, 2017</text>
<text x="273.7" y="200.3">Sheet</text>
<text x="274.8" y="202.2">5</text>
<text x="278.2" y="202.2">of</text>
<text x="281.1" y="202.2">16</text>
</g>
<g font-size="1.5" fill="#000080">
<text x="188.4" y="41.4">R503</text>
<text x="268.4" y="39.7">R512</text>
<text x="268.4" y="41.4">330K</text>
<text x="150.4" y="44.1">U503B</text>
<text x="188.4" y="43.1">22R</text>
<text x="168" y="49.9">C505</text>
<text x="168" y="53.3">100N</text>
<text x="220.7" y="49.9">RP509</text>
<text x="237.2" y="49.2">U503A</text>
<text x="150.6" y="55.7">MX25R3235F</text>
<text x="74.4" y="63.5">C501</text>
<text x="81.2" y="63.5">C502</text>
<text x="222.4" y="60.1">22R</text>
<text x="237.4" y="60.7">MX25R3235F</text>
<text x="74.4" y="66.9">100N</text>
<text x="81.2" y="66.9">10U</text>
<text x="204.9" y="69.6">U503C</text>
<text x="106.7" y="73.7">P501</text>
<text x="62.5" y="78.8">U504</text>
<text x="206.8" y="81.2">MX25R3235F</text>
<text x="71" y="95.8">EMIF06-MSD</text>
<text x="111.8" y="95.8">114-00841-68</text>
<text x="82.9" y="164.1">U502A</text>
<text x="93.1" y="163.9">TS3A4751</text>
<text x="14.8" y="172.4">U502B</text>
<text x="64.1" y="169">C508</text>
<text x="64.1" y="172.4">10U</text>
<text x="30.1" y="174.1">C510</text>
<text x="30.1" y="177.5">100N</text>
<text x="16.5" y="182.6">TS3A4751</text>
<text x="57.3" y="192.8">R511</text>
<text x="57.3" y="194.5">10M</text>
<text x="64.1" y="192.8">R510</text>
<text x="64.1" y="194.5">10M</text>
</g>
<g font-size="1.5" fill="#004080">
<text x="153.7" y="47.5">VCC</text>
<text x="150.1" y="52.6">GND</text>
<text x="236.9" y="52.6">SI/SIO0</text>
<text x="250.9" y="52.6">CS#</text>
<text x="236.9" y="54.3">SO/SIO1</text>
<text x="236.9" y="56">WP#/SIO2</text>
<text x="236.9" y="57.7">RESET#/SIO3</text>
<text x="249.9" y="54.3">SCLK</text>
<text x="107.5" y="76.4">VDD</text>
<text x="210.9" y="73">NC</text>
<text x="210.9" y="74.7">NC</text>
<text x="210.9" y="76.4">NC</text>
<text x="63.3" y="81.5">WP/CD</text>
<text x="63.3" y="83.2">RDAT3_GND</text>
<text x="71.2" y="81.5">RDATA_VCC</text>
<text x="77.1" y="83.2">VCC</text>
<text x="107.5" y="79.8">CD_SW1</text>
<text x="107.5" y="81.5">CD_SW2</text>
<text x="210.9" y="78.1">NC</text>
<text x="63.3" y="84.9">DAT2_IN</text>
<text x="63.3" y="86.7">DAT3_IN</text>
<text x="63.3" y="88.3">CMD_IN</text>
<text x="73.7" y="84.9">DAT2_EX</text>
<text x="73.7" y="86.7">DAT3_EX</text>
<text x="74.1" y="88.3">CMD_EX</text>
<text x="107.5" y="84.9">DAT2</text>
<text x="107.5" y="86.7">DAT3</text>
<text x="107.5" y="88.3">CMD</text>
<text x="114.9" y="88.3">SHIELD1</text>
<text x="118.1" y="86.7">VSS</text>
<text x="63.3" y="90">CLK_IN</text>
<text x="63.3" y="91.7">DAT0_IN</text>
<text x="63.3" y="93.4">DAT1_IN</text>
<text x="73.7" y="91.7">DAT0_EX</text>
<text x="73.7" y="93.4">DAT1_EX</text>
<text x="74.5" y="90">CLK_EX</text>
<text x="107.5" y="90">CLK</text>
<text x="107.5" y="91.7">DAT0</text>
<text x="107.5" y="93.4">DAT1</text>
<text x="114.9" y="90">SHIELD2</text>
<text x="114.9" y="91.7">SHIELD3</text>
<text x="114.9" y="93.4">SHIELD4</text>
<text x="83.7" y="166.6">COM1</text>
<text x="95.9" y="166.6">NO1</text>
<text x="83.7" y="168.3">COM2</text>
<text x="83.7" y="170">COM3</text>
<text x="83.7" y="171.7">COM4</text>
<text x="95.9" y="168.3">NO2</text>
<text x="95.9" y="170">NO3</text>
<text x="95.9" y="171.7">NO4</text>
<text x="15.6" y="175.1">V+</text>
<text x="83.7" y="175.1">IN1</text>
<text x="83.7" y="176.8">IN2</text>
<text x="83.7" y="178.5">IN3</text>
<text x="19.1" y="180.3">GND</text>
<text x="83.7" y="180.3">IN4</text>
</g>
<g font-size="1.5" fill="#f00">
<text x="173.4" y="45.6">QSPI_SCLK</text>
<text x="173.4" y="49">QSPI_DQ[7..0]</text>
<text x="192.1" y="51.3">QSPI_DQ0</text>
<text x="192.1" y="53">QSPI_DQ1</text>
<text x="272.3" y="52.5">QSPI_CS0</text>
<text x="192.1" y="54.7">QSPI_DQ2</text>
<text x="192.1" y="56.4">QSPI_DQ3</text>
<text x="16.8" y="78">SDIO_CD</text>
<text x="16.8" y="81.4">SDIO_CLK</text>
<text x="16.8" y="79.7">SDIO_CMD</text>
<text x="15.1" y="84.8">SDIO_DAT[3..0]</text>
<text x="35.6" y="88.8">SDIO_DAT3</text>
<text x="35.6" y="87.1">SDIO_DAT2</text>
<text x="35.6" y="92.2">SDIO_DAT1</text>
<text x="35.6" y="90.5">SDIO_DAT0</text>
<text x="37.3" y="180.1">SD_PWR_EN</text>
<text x="37.3" y="181.8">QSPI_PWR_EN</text>
</g>
</svg>
